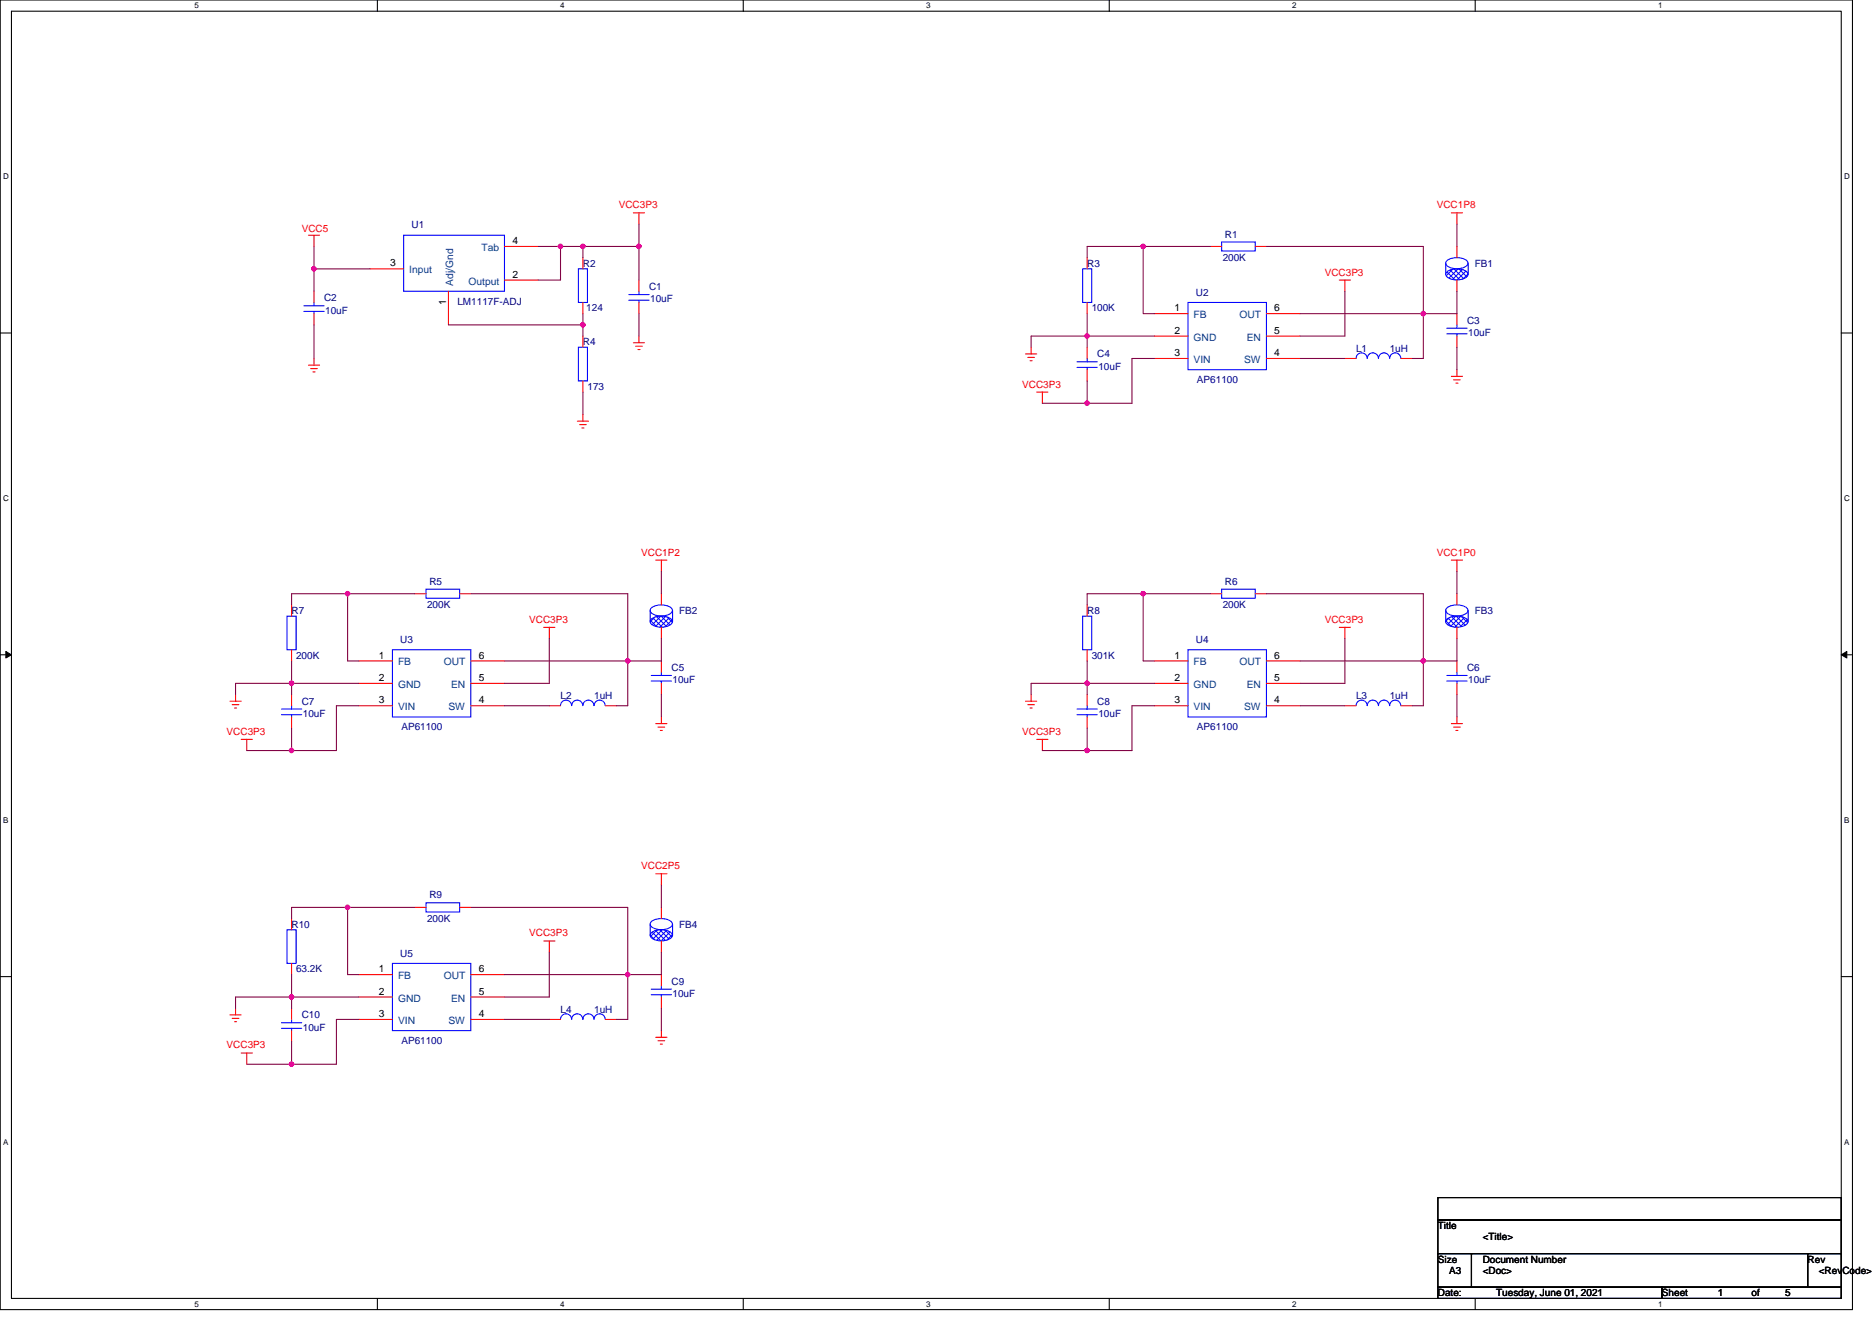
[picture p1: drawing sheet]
<svg xmlns="http://www.w3.org/2000/svg" width="297mm" height="210mm" viewBox="0 0 297 210" stroke-linecap="round" stroke-linejoin="round" font-family="sans-serif">
<path d="M0 0h293.9v207.9h-293.9zM1.8 1.8h290.4v204.3h-290.4z" fill="none" stroke="#000" stroke-width=".17"/>
<g fill="#fff">
<path d="M30.8 .2h.7v1.4h-.7z"/>
<path d="M30.8 206.3h.7v1.4h-.7z"/>
</g>
<path d="M59.9 0v1.8M59.9 206.1v1.8" fill="none" stroke="#000" stroke-width=".17"/>
<g fill="#fff">
<path d="M88.9 .2h.7v1.4h-.7z"/>
<path d="M88.9 206.3h.7v1.4h-.7z"/>
</g>
<path d="M117.9 0v1.8M117.9 206.1v1.8" fill="none" stroke="#000" stroke-width=".17"/>
<g fill="#fff">
<path d="M147 .2h.7v1.4h-.7z"/>
<path d="M147 206.3h.7v1.4h-.7z"/>
</g>
<path d="M176 0v1.8M176 206.1v1.8" fill="none" stroke="#000" stroke-width=".17"/>
<g fill="#fff">
<path d="M205 .2h.7v1.4h-.7z"/>
<path d="M205 206.3h.7v1.4h-.7z"/>
</g>
<path d="M234.1 0v1.8M234.1 206.1v1.8" fill="none" stroke="#000" stroke-width=".17"/>
<g fill="#fff">
<path d="M263.1 .2h.7v1.4h-.7z"/>
<path d="M263.1 206.3h.7v1.4h-.7z"/>
<path d="M.5 27.3h.9v1.4h-.9z"/>
<path d="M292.6 27.3h.9v1.4h-.9z"/>
<path d="M.5 78.4h.9v1.4h-.9z"/>
<path d="M292.6 78.4h.9v1.4h-.9z"/>
</g>
<path d="M0 52.9h1.8M292.2 52.9h1.7" fill="none" stroke="#000" stroke-width=".17"/>
<g fill="#fff">
<path d="M.5 129.5h.8v1.4h-.8z"/>
<path d="M292.6 129.5h.9v1.4h-.9z"/>
</g>
<path d="M0 103.9h1.8M292.2 103.9h1.7" fill="none" stroke="#000" stroke-width=".17"/>
<path d="M.9 103.4l.9 .5-.9 .5zM292.2 103.9l.8-.5v1z" fill="#000" stroke="#000" stroke-width=".16"/>
<g fill="#fff">
<path d="M.5 180.5h.8v1.4h-.8z"/>
<path d="M292.6 180.5h.9v1.4h-.9z"/>
</g>
<path d="M0 155h1.8M292.2 155h1.7M228.2 190.1h64v3.5h-64zM228.2 193.6h64v5.4h-64zM228.2 199h5.3v5.3h-5.3zM233.5 199h53.3v5.3h-53.3zM286.8 199h5.4v5.3h-5.4zM228.2 204.3h35.5v1.8h-35.5zM263.7 204.3h28.5v1.8h-28.5z" fill="none" stroke="#000" stroke-width=".17"/>
<g fill="none" stroke="#f00" stroke-width=".17">
<path d="M48.9 37.3h1.8M49.8 37.3v1.8M100.5 33.8h1.8M101.4 33.8v1.8M230.3 33.8h1.8M231.2 33.8v1.8M48.9 58h1.8M49.3 58.5h1.1M49.7 59h.3M49.8 56.9v1.1M92.5 53.3v1.8M100.5 54.4h1.8"/>
<path d="M100.9 54.9h1M101.2 55.5h.4M101.4 53.3v1.1M162.7 56.2h1.8M163.1 56.7h1M163.4 57.3h.4M163.6 55.1v1.1M212.5 44.5h1.8M213.4 44.5v1.7M213.4 56.9h1.8M222.3 56.9h1.8M230.3 59.7h1.8"/>
<path d="M231.2 53.3v1.8M231.2 49.8v1.8M231.2 58.7v1M91.6 66.8h1.8M92 67.4h1M92.3 67.9h.4M92.5 65.8v1M92.5 60.5v1.7M164.5 62.2h1.8M165.4 62.2v1.8M230.6 60.3h1.1M231 60.8h.3"/>
<path d="M65.8 94.2h1.8M72.9 94.2h1.8M86.3 99.6h1.8M87.2 99.6v1.7M104.1 88.9h1.7M104.9 88.9v1.8M192.1 94.2h1.7M199.2 94.2h1.8M212.5 99.6h1.8M213.4 99.6v1.7M230.3 88.9h1.8M231.2 88.9v1.8"/>
<path d="M36.5 111.3h1.8M36.8 111.8h1.1M37.2 112.4h.3M37.4 110.2v1.1M38.3 117.3h1.7M39.2 117.3v1.8M46.3 113.8v1.8M46.3 110.2v1.8M56.9 104.9h5.4M56.9 108.5h5.4M56.9 112h5.4M74.7 112h5.3"/>
<path d="M74.7 108.5h5.3M74.7 104.9h5.3M104.1 114.9h1.7M104.4 115.4h1.1M104.8 115.9h.3M104.9 113.8v1.1M162.7 111.3h1.8M163.1 111.8h1M163.4 112.4h.4M163.6 110.2v1.1M164.5 117.3h1.8M165.4 117.3v1.8"/>
<path d="M172.5 113.8v1.8M172.5 110.2v1.8M183.2 104.9h5.3M183.2 108.5h5.3M183.2 112h5.3M201 112h5.3M201 108.5h5.3M201 104.9h5.3M230.3 114.9h1.8M230.6 115.4h1.1M231 115.9h.3M231.2 113.8v1.1"/>
<path d="M104.1 138.7h1.7M104.9 138.7v1.8M46.3 145.8v1.8M46.3 152.9v1.8M86.3 149.4h1.8M87.2 149.4v1.7M36.5 161.1h1.8M36.8 161.6h1.1M37.2 162.2h.3M37.4 160v1.1M38.3 167.1h1.7M39.2 167.1v1.8"/>
<path d="M87.2 161.8h1.7M96.1 161.8h1.7M104.1 164.6h1.7M104.4 165.2h1.1M104.8 165.7h.3M104.9 163.6v1"/>
</g>
<g fill="none" stroke="#00f" stroke-width=".17">
<path d="M91.8 55.1h1.4v5.4h-1.4zM215.2 56.9a.88 .88 0 0 1 .9-.9 .88 .88 0 0 1 .8 .9 .89 .89 0 0 1 .9-.9 .89 .89 0 0 1 .9 .9M218.7 56.9a.88 .88 0 0 1 .9-.9 .88 .88 0 0 1 .9 .9M220.5 56.9a.88 .88 0 0 1 .9-.9 .88 .88 0 0 1 .9 .9M229.6 52.1h3.2M229.6 53h3.2M231.2 53v.3M231.2 51.6v.5M67.6 93.5h5.3v1.5h-5.3zM193.8 93.5h5.4v1.5h-5.4zM44.7 112.5h3.2M44.7 113.4h3.2"/>
<path d="M46.3 113.4v.4M46.3 112v.5M62.3 103.1h12.4v10.7h-12.4zM170.9 112.5h3.2M170.9 113.4h3.2M172.5 113.4v.4M172.5 112v.5M188.5 103.1h12.5v10.7h-12.5zM45.5 147.6h1.5v5.3h-1.5zM90.7 161.8a.88 .88 0 0 0-.9-.9 .88 .88 0 0 0-.9 .9M92.5 161.8a.88 .88 0 0 0-.9-.9 .88 .88 0 0 0-.9 .9M94.3 161.8a.88 .88 0 0 0-.9-.9 .88 .88 0 0 0-.9 .9"/>
<path d="M96 161.8a.88 .88 0 0 0-.8-.9 .88 .88 0 0 0-.9 .9"/>
</g>
<path d="M229.5 43.3a2.68 2.68 0 0 1 3.3 0l.1 .2a1.25 1.25 0 0 1-1.2 .9 2.54 2.54 0 0 1-2.2-.6l-.1-.3z" fill-rule="evenodd" fill="#fff"/>
<path d="M229.5 43.3a2.68 2.68 0 0 1 3.3 0l.1 .2a1.25 1.25 0 0 1-1.2 .9 2.54 2.54 0 0 1-2.2-.6l-.1-.3z" fill-rule="evenodd" fill="#00f" stroke="#00f" stroke-width=".17"/>
<g fill="none" stroke="#00f" stroke-width=".17">
<path d="M64 37.3h16v8.9h-16zM193.8 38.4h5.4v1.4h-5.4zM48.2 48.5h3.2M48.2 49.4h3.2M49.8 49.4v.4M49.8 48v.5M91.8 42.7h1.4v5.3h-1.4zM99.8 46.8h3.2M99.8 47.6h3.2M101.4 47.6v.4M101.4 46.2v.6M229.4 41.8v1.8"/>
<path d="M229.5 41.5a2.68 2.68 0 0 1 3.3 0l.1 .3a1.25 1.25 0 0 1-1.2 .8 2.54 2.54 0 0 1-2.2-.6l-.1-.2zM233 41.8v1.8M103.3 107.2h3.2M103.3 108.1h3.2M104.9 108.1v.4M104.9 106.7v.5M229.6 107.2h3.2M229.6 108.1h3.2M231.2 108.1v.4M231.2 106.7v.5M62.3 152.9h12.4v10.7h-12.4zM67.6 143.3h5.3v1.4h-5.3z"/>
<path d="M44.7 162.3h3.2M44.7 163.2h3.2M46.3 163.2v.4M46.3 161.8v.5"/>
</g>
<g fill="none" stroke="#f00" stroke-width=".17">
<path d="M80 39.1h5.4M192.1 39.1h1.7M199.2 39.1h1.8M231.2 39.1v1.8M49.8 49.8v1.8M49.8 46.2v1.8M58.7 42.7h5.3M71.2 46.2v5.4M80 44.4h5.4M92.5 40.9v1.8M92.5 48v1.8M101.4 48v1.8"/>
<path d="M101.4 44.5v1.7M231.2 44.4v1.8M104.9 108.5v1.7M104.9 104.9v1.8M231.2 108.5v1.7M231.2 104.9v1.8M56.9 154.7h5.4M56.9 158.2h5.4M65.8 144h1.8M72.9 144h1.8M74.7 158.2h5.3M74.7 154.7h5.3"/>
<path d="M46.3 163.6v1.8M46.3 160v1.8M56.9 161.8h5.4M74.7 161.8h5.3"/>
</g>
<path d="M103.3 98.4a2.68 2.68 0 0 1 3.3 0l.1 .3a1.25 1.25 0 0 1-1.2 .8 2.54 2.54 0 0 1-2.2-.6l-.1-.2z" fill-rule="evenodd" fill="#fff"/>
<path d="M103.3 98.4a2.68 2.68 0 0 1 3.3 0l.1 .3a1.25 1.25 0 0 1-1.2 .8 2.54 2.54 0 0 1-2.2-.6l-.1-.2z" fill-rule="evenodd" fill="#00f" stroke="#00f" stroke-width=".17"/>
<path d="M103.2 96.9v1.8M103.3 96.6a2.68 2.68 0 0 1 3.3 0l.1 .3a1.25 1.25 0 0 1-1.2 .8 2.54 2.54 0 0 1-2.2-.5l-.1-.3zM106.7 96.9v1.8" fill="none" stroke="#00f" stroke-width=".17"/>
<path d="M104.9 99.6v1.7M104.9 94.2v1.8" fill="none" stroke="#f00" stroke-width=".17"/>
<path d="M229.5 98.4a2.68 2.68 0 0 1 3.3 0l.1 .3a1.25 1.25 0 0 1-1.2 .8 2.54 2.54 0 0 1-2.2-.6l-.1-.2z" fill-rule="evenodd" fill="#fff"/>
<path d="M229.5 98.4a2.68 2.68 0 0 1 3.3 0l.1 .3a1.25 1.25 0 0 1-1.2 .8 2.54 2.54 0 0 1-2.2-.6l-.1-.2z" fill-rule="evenodd" fill="#00f" stroke="#00f" stroke-width=".17"/>
<g fill="none" stroke="#00f" stroke-width=".17">
<path d="M171.8 42.7h1.4v5.3h-1.4zM188.5 48h12.5v10.7h-12.5zM45.5 97.8h1.5v5.3h-1.5zM171.8 97.8h1.4v5.3h-1.4zM229.4 96.9v1.8M229.5 96.6a2.68 2.68 0 0 1 3.3 0l.1 .3a1.25 1.25 0 0 1-1.2 .8 2.54 2.54 0 0 1-2.2-.5l-.1-.3zM233 96.9v1.8M90.7 112a.88 .88 0 0 0-.9-.9 .88 .88 0 0 0-.9 .9M92.5 112a.88 .88 0 0 0-.9-.9 .88 .88 0 0 0-.9 .9M94.3 112a.88 .88 0 0 0-.9-.9 .88 .88 0 0 0-.9 .9M96 112a.88 .88 0 0 0-.8-.9 .88 .88 0 0 0-.9 .9M103.3 157h3.2"/>
<path d="M103.3 157.9h3.2M104.9 157.9v.3M104.9 156.5v.5"/>
</g>
<g fill="none" stroke="#f00" stroke-width=".17">
<path d="M172.5 40.9v1.8M172.5 48v1.8M183.2 49.8h5.3M183.2 53.3h5.3M183.2 56.9h5.3M201 56.9h5.3M201 53.3h5.3M201 49.8h5.3M46.3 96v1.8M172.5 96v1.8M231.2 99.6v1.7M231.2 94.2v1.8"/>
<path d="M46.3 103.1v1.8M87.2 112h1.7M96.1 112h1.7M172.5 103.1v1.8M104.9 158.2v1.8M104.9 154.7v1.8"/>
</g>
<path d="M103.3 148.2a2.68 2.68 0 0 1 3.3 0l.1 .2a1.25 1.25 0 0 1-1.2 .9 2.54 2.54 0 0 1-2.2-.6l-.1-.3z" fill-rule="evenodd" fill="#fff"/>
<path d="M103.3 148.2a2.68 2.68 0 0 1 3.3 0l.1 .2a1.25 1.25 0 0 1-1.2 .9 2.54 2.54 0 0 1-2.2-.6l-.1-.3z" fill-rule="evenodd" fill="#00f" stroke="#00f" stroke-width=".17"/>
<path d="M170.9 57.4h3.2M170.9 58.3h3.2M172.5 58.3v.4M172.5 56.9v.5M218.7 112a.89 .89 0 0 0-.9-.9 .89 .89 0 0 0-.9 .9 .88 .88 0 0 0-.8-.9 .88 .88 0 0 0-.9 .9M220.5 112a.88 .88 0 0 0-.9-.9 .88 .88 0 0 0-.9 .9M222.3 112a.88 .88 0 0 0-.9-.9 .88 .88 0 0 0-.9 .9M103.2 146.7v1.8M103.3 146.4a2.68 2.68 0 0 1 3.3 0l.1 .3a1.25 1.25 0 0 1-1.2 .8 2.54 2.54 0 0 1-2.2-.6l-.1-.2zM106.7 146.7v1.8" fill="none" stroke="#00f" stroke-width=".17"/>
<path d="M172.5 58.7v1.8M172.5 55.1v1.8M213.4 112h1.8M222.3 112h1.8M104.9 149.4v1.7M104.9 144v1.8" fill="none" stroke="#f00" stroke-width=".17"/>
<g fill="none" stroke="#800040" stroke-width=".17">
<path d="M49.8 39.1v3.6M85.4 39.1h3.5M88.9 39.1v5.3h-3.5M88.9 39.1h3.6M92.5 39.1v1.8M92.5 39.1h8.9M101.4 35.6v3.5M101.4 39.1v5.4M181.4 39.1v10.7h1.8M181.4 39.1h10.7M181.4 39.1h-8.9v1.8M201 39.1h24.8v10.7"/>
<path d="M231.2 35.6v3.5M49.8 42.7h8.9M49.8 51.6v5.3M49.8 42.7v3.5M71.2 51.6h21.3M92.5 49.8v1.8M92.5 51.6v1.7M101.4 49.8v3.5M172.5 49.8v3.5M172.5 53.3h-8.9v1.8M172.5 53.3h10.7M172.5 53.3v1.8"/>
<path d="M183.2 56.9h-3.6v7.1h-7.1M206.3 56.9h7.1M206.3 49.8h19.5M213.4 46.2v7.1h-7.1M225.8 49.8v7.1h-1.7M231.2 55.1v3.6M231.2 46.2v3.6h-5.4M92.5 62.2v3.6M165.4 64h7.1M172.5 60.5v3.5M55.2 94.2h-8.9v1.8M55.2 94.2v10.7h1.7"/>
<path d="M55.2 94.2h10.6M74.7 94.2h24.9v10.7M104.9 90.7v3.5M181.4 94.2h10.7M181.4 94.2h-8.9v1.8M181.4 94.2v10.7h1.8M201 94.2h24.8v10.7M231.2 90.7v3.5M39.2 119.1h7.1M46.3 104.9v3.6M46.3 108.5h-8.9v1.7M46.3 108.5v1.7"/>
<path d="M46.3 108.5h10.6M46.3 115.6v3.5M56.9 112h-3.5v7.1h-7.1M80 104.9h19.6M80 112h7.2M87.2 101.3v7.2h-7.2M99.6 104.9v7.1h-1.8M104.9 101.3v3.6h-5.3M104.9 110.2v3.6M165.4 119.1h7.1M172.5 104.9v3.6M172.5 108.5h-8.9v1.7"/>
<path d="M172.5 108.5v1.7M172.5 108.5h10.7M172.5 115.6v3.5M183.2 112h-3.6v7.1h-7.1M206.3 104.9h19.5M206.3 112h7.1M213.4 101.3v7.2h-7.1M225.8 104.9v7.1h-1.7M231.2 101.3v3.6h-5.4M231.2 110.2v3.6M46.3 154.7v3.5M46.3 158.2h-8.9v1.8"/>
<path d="M46.3 158.2v1.8M46.3 158.2h10.6M55.2 144h-8.9v1.8M55.2 144v10.7h1.7M55.2 144h10.6M74.7 144h24.9v10.7M80 154.7h19.6M87.2 151.1v7.1h-7.2M99.6 154.7v7.1h-1.8M104.9 140.5v3.5M104.9 151.1v3.6h-5.3M39.2 168.9h7.1"/>
<path d="M46.3 165.4v3.5M56.9 161.8h-3.5v7.1h-7.1M80 161.8h7.2M104.9 160v3.6"/>
</g>
<g fill="#f0f" stroke="#f0f" stroke-width=".17">
<circle cx="49.8" cy="42.7" r=".35"/>
<circle cx="88.9" cy="39.1" r=".35"/>
<circle cx="101.4" cy="39.1" r=".35"/>
<circle cx="92.5" cy="39.1" r=".35"/>
<circle cx="92.5" cy="51.5" r=".35"/>
<circle cx="225.8" cy="49.8" r=".35"/>
<circle cx="181.4" cy="39.1" r=".35"/>
<circle cx="172.5" cy="53.3" r=".35"/>
<circle cx="172.5" cy="64" r=".35"/>
<circle cx="55.1" cy="94.2" r=".35"/>
<circle cx="46.3" cy="108.4" r=".35"/>
<circle cx="99.6" cy="104.9" r=".35"/>
<circle cx="46.3" cy="119.1" r=".35"/>
<circle cx="181.4" cy="94.2" r=".35"/>
<circle cx="172.5" cy="108.4" r=".35"/>
<circle cx="225.8" cy="104.9" r=".35"/>
<circle cx="172.5" cy="119.1" r=".35"/>
<circle cx="55.1" cy="144" r=".35"/>
<circle cx="46.3" cy="158.2" r=".35"/>
<circle cx="99.6" cy="154.7" r=".35"/>
<circle cx="46.3" cy="168.9" r=".35"/>
</g>
<g font-size="1.6" fill="#f00">
<text x="98.2" y="33.1">VCC3P3</text>
<text x="228" y="33.1">VCC1P8</text>
<text x="47.9" y="36.8">VCC5</text>
<text x="210.2" y="43.7">VCC3P3</text>
<text x="162.2" y="61.5">VCC3P3</text>
<text x="101.7" y="88.2">VCC1P2</text>
<text x="228" y="88.2">VCC1P0</text>
<text x="84" y="98.8">VCC3P3</text>
<text x="210.2" y="98.8">VCC3P3</text>
<text x="36" y="116.6">VCC3P3</text>
<text x="162.2" y="116.6">VCC3P3</text>
<text x="101.7" y="138">VCC2P5</text>
<text x="84" y="148.6">VCC3P3</text>
<text x="36" y="166.4">VCC3P3</text>
</g>
<g font-size="1.6" fill="#000080">
<text x="65.3" y="36.3">U1</text>
<text x="194" y="41.4">200K</text>
<text x="194.4" y="37.7">R1</text>
<text x="51.4" y="47.8">C2</text>
<text x="92.5" y="42.3">R2</text>
<text x="103" y="46">C1</text>
<text x="172.5" y="42.3">R3</text>
<text x="189.8" y="46.9">U2</text>
<text x="234" y="42.3">FB1</text>
<text x="51.6" y="49.8">10uF</text>
<text x="72.6" y="48.4">LM1117F-ADJ</text>
<text x="93" y="49.4">124</text>
<text x="103.2" y="48">10uF</text>
<text x="173.2" y="49.4">100K</text>
<text x="232.8" y="51.4">C3</text>
<text x="233" y="53.3">10uF</text>
<text x="92.5" y="54.8">R4</text>
<text x="174.1" y="56.7">C4</text>
<text x="174.3" y="58.7">10uF</text>
<text x="215.2" y="55.8">L1</text>
<text x="220.5" y="55.8">1uH</text>
<text x="93.2" y="61.9">173</text>
<text x="189.9" y="60.8">AP61100</text>
<text x="68.1" y="92.8">R5</text>
<text x="194.4" y="92.8">R6</text>
<text x="46.3" y="97.4">R7</text>
<text x="67.8" y="96.5">200K</text>
<text x="107.8" y="97.4">FB2</text>
<text x="172.5" y="97.4">R8</text>
<text x="194" y="96.5">200K</text>
<text x="234" y="97.4">FB3</text>
<text x="47" y="104.5">200K</text>
<text x="63.5" y="102">U3</text>
<text x="106.5" y="106.5">C5</text>
<text x="173.2" y="104.5">301K</text>
<text x="189.8" y="102">U4</text>
<text x="232.8" y="106.5">C6</text>
<text x="47.9" y="111.8">C7</text>
<text x="48" y="113.8">10uF</text>
<text x="88.9" y="110.9">L2</text>
<text x="94.3" y="110.9">1uH</text>
<text x="106.7" y="108.5">10uF</text>
<text x="174.1" y="111.8">C8</text>
<text x="174.3" y="113.8">10uF</text>
<text x="215.2" y="110.9">L3</text>
<text x="220.5" y="110.9">1uH</text>
<text x="233" y="108.5">10uF</text>
<text x="63.7" y="115.9">AP61100</text>
<text x="189.9" y="115.9">AP61100</text>
<text x="68.1" y="142.6">R9</text>
<text x="46.3" y="147.2">R10</text>
<text x="67.8" y="146.3">200K</text>
<text x="107.8" y="147.2">FB4</text>
<text x="47" y="154.3">63.2K</text>
<text x="63.5" y="151.8">U5</text>
<text x="47.9" y="161.6">C10</text>
<text x="88.9" y="160.7">L4</text>
<text x="94.3" y="160.7">1uH</text>
<text x="106.5" y="156.3">C9</text>
<text x="106.7" y="158.2">10uF</text>
<text x="48" y="163.6">10uF</text>
<text x="63.7" y="165.7">AP61100</text>
</g>
<g font-size="1.6" fill="#004080">
<text x="76.4" y="39.8">Tab</text>
<text x="64.9" y="43.4">Input</text>
<text x="71.9" y="45.3" transform="rotate(-90 71.9 45.3)">Adj/Gnd</text>
<text x="74.4" y="45.2">Output</text>
<text x="189.4" y="50.5">FB</text>
<text x="196.7" y="50.5">OUT</text>
<text x="189.4" y="54.1">GND</text>
<text x="189.4" y="57.6">VIN</text>
<text x="197.4" y="57.6">SW</text>
<text x="197.8" y="54.1">EN</text>
<text x="63.2" y="105.6">FB</text>
<text x="70.4" y="105.6">OUT</text>
<text x="189.4" y="105.6">FB</text>
<text x="196.7" y="105.6">OUT</text>
<text x="63.2" y="109.2">GND</text>
<text x="63.2" y="112.7">VIN</text>
<text x="71.2" y="112.7">SW</text>
<text x="71.6" y="109.2">EN</text>
<text x="189.4" y="109.2">GND</text>
<text x="189.4" y="112.7">VIN</text>
<text x="197.4" y="112.7">SW</text>
<text x="197.8" y="109.2">EN</text>
<text x="63.2" y="155.4">FB</text>
<text x="70.4" y="155.4">OUT</text>
<text x="63.2" y="159">GND</text>
<text x="71.6" y="159">EN</text>
<text x="63.2" y="162.5">VIN</text>
<text x="71.2" y="162.5">SW</text>
</g>
<g font-size="1.6">
<text x="81.3" y="38.7">4</text>
<text x="61.9" y="42.3">3</text>
<text x="81.3" y="44.1">2</text>
<text x="70.8" y="48.4" transform="rotate(-90 70.8 48.4)">1</text>
<text x="186.4" y="49.4">1</text>
<text x="186.4" y="53">2</text>
<text x="202.2" y="53">5</text>
<text x="202.2" y="49.4">6</text>
<text x="186.4" y="56.5">3</text>
<text x="202.2" y="56.5">4</text>
<text x="60.1" y="104.5">1</text>
<text x="76" y="104.5">6</text>
<text x="186.4" y="104.5">1</text>
<text x="202.2" y="104.5">6</text>
<text x="60.1" y="108.1">2</text>
<text x="60.1" y="111.6">3</text>
<text x="76" y="108.1">5</text>
<text x="76" y="111.6">4</text>
<text x="186.4" y="108.1">2</text>
<text x="186.4" y="111.6">3</text>
<text x="202.2" y="108.1">5</text>
<text x="202.2" y="111.6">4</text>
<text x="60.1" y="154.3">1</text>
<text x="76" y="154.3">6</text>
<text x="60.1" y="157.9">2</text>
<text x="60.1" y="161.4">3</text>
<text x="76" y="157.9">5</text>
<text x="76" y="161.4">4</text>
<text x="228.2" y="195.1">Title</text>
<text x="235.3" y="196.8">&lt;Title&gt;</text>
<text x="228.2" y="200.4">Size</text>
<text x="229.9" y="202.2">A3</text>
<text x="235.3" y="200.4">Document Number</text>
<text x="235.3" y="202.2">&lt;Doc&gt;</text>
<text x="286.8" y="200.4">Rev</text>
<text x="288.6" y="202.2">&lt;RevCode&gt;</text>
<text x="228.2" y="205.7">Date:</text>
<text x="237.4" y="205.7">Tuesday, June 01, 2021</text>
<text x="263.7" y="205.7">Sheet</text>
<text x="272.6" y="205.7">1</text>
<text x="277.9" y="205.7">of</text>
<text x="283.3" y="205.7">5</text>
</g>
<g font-size="1.3">
<text x="30.8" y="1.3">5</text>
<text x="88.9" y="1.3">4</text>
<text x="147" y="1.3">3</text>
<text x="205" y="1.3">2</text>
<text x="263.1" y="1.3">1</text>
<text x=".5" y="28.4">D</text>
<text x="292.6" y="28.4">D</text>
<text x=".5" y="79.5">C</text>
<text x="292.6" y="79.5">C</text>
<text x=".5" y="130.6">B</text>
<text x="292.6" y="130.6">B</text>
<text x=".5" y="181.7">A</text>
<text x="292.6" y="181.7">A</text>
<text x="30.8" y="207.4">5</text>
<text x="88.9" y="207.4">4</text>
<text x="147" y="207.4">3</text>
<text x="205" y="207.4">2</text>
<text x="263.1" y="207.4">1</text>
</g>
</svg>
